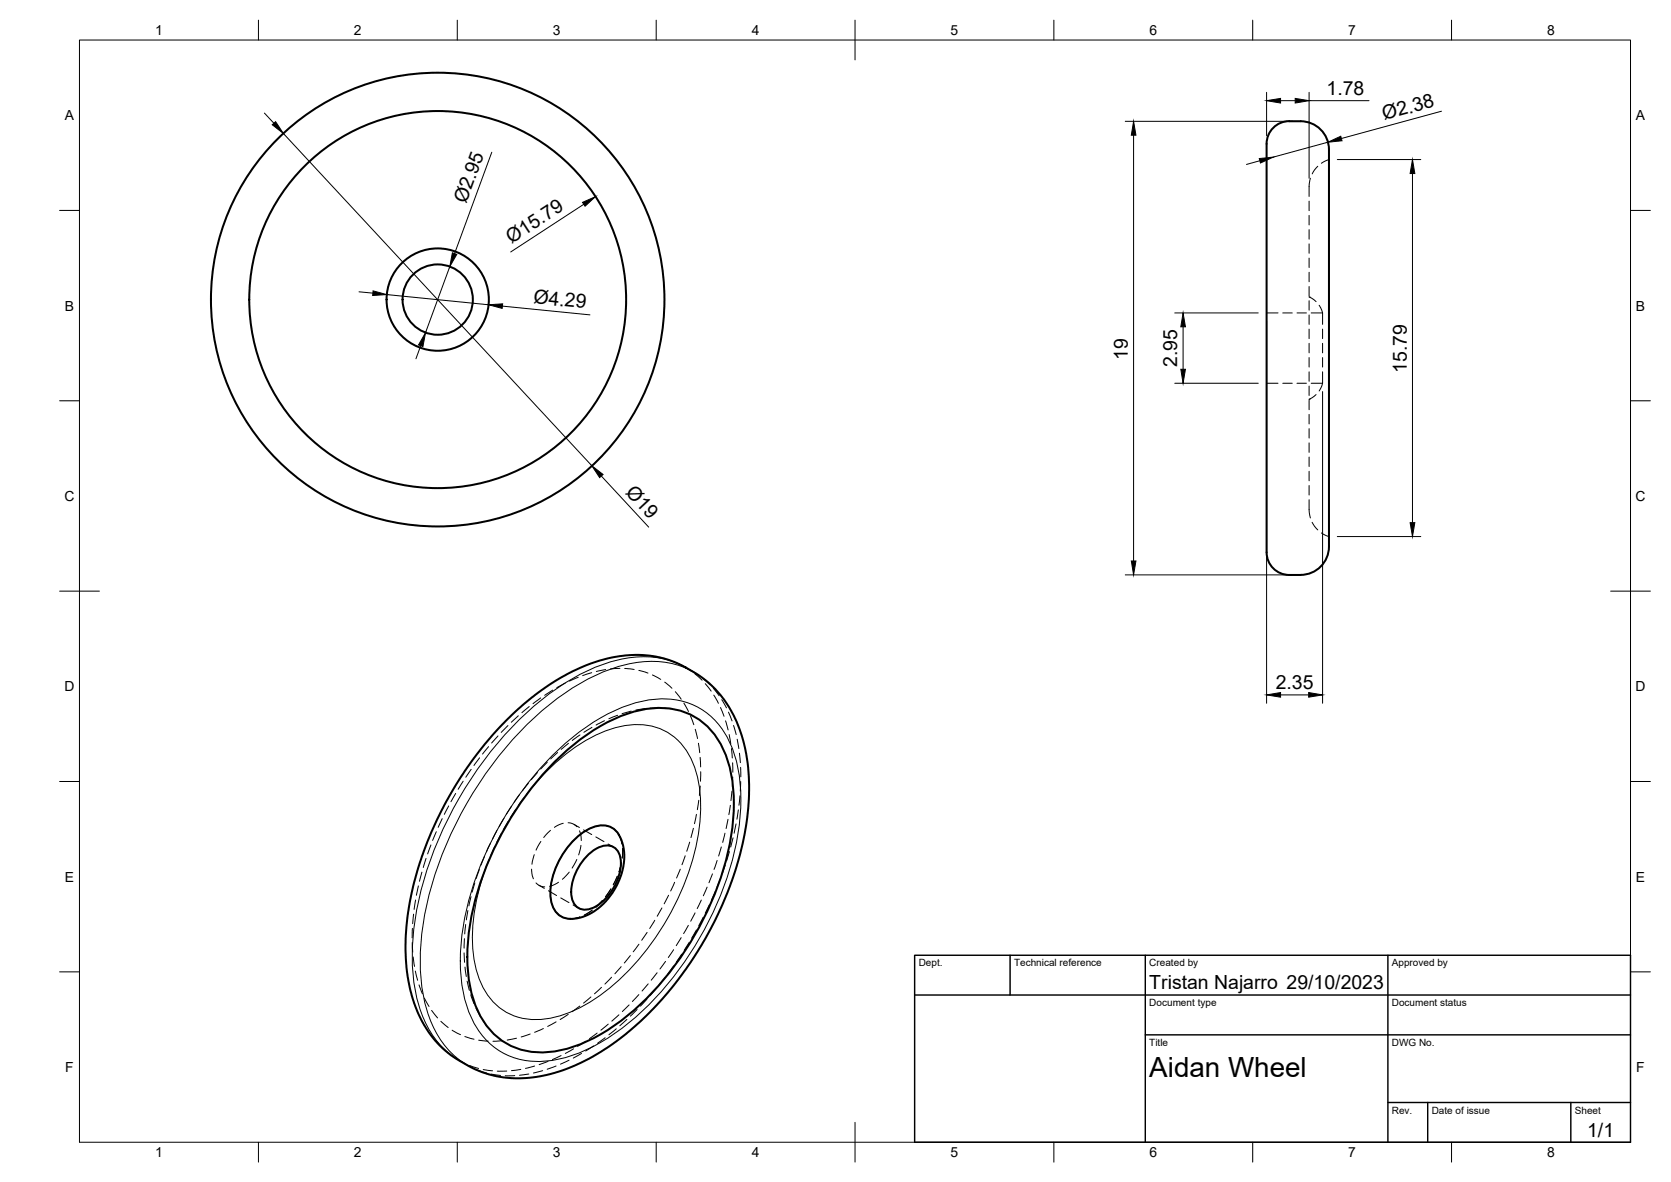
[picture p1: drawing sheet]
<svg xmlns="http://www.w3.org/2000/svg" width="420mm" height="297mm" viewBox="0 0 420 297" stroke-linecap="round" stroke-linejoin="round" font-family="sans-serif">
<!-- layer: Visible -->
<g fill="none" stroke="#000" stroke-width=".51">
<path d="M324.2 30.5h2.8M324.2 30.4a6.1 6.1 0 0 0-5.7 7.3v93.1a55.5 55.5 0 0 0 .3 9.8 5.7 5.7 0 0 0 5.4 3.9h2.8M327 30.5a7.4 7.4 0 0 1 7.2 8.6v90.1a60.5 60.5 0 0 1-.3 10.2 7.1 7.1 0 0 1-6.9 5.1M127.2 181.2l4.1-3.9 3.3-2.7a44.3 44.3 0 0 1 24.1-10h3l3.2 .4 2.8 .7 2.8 1 4.6 2.6 1.8 1.3 2.5 2.1 2 2.3a37.1 37.1 0 0 1 6.9 24.1l-.2 4.1-.5 4.1-.9 4.9-1.5 5.5-1.6 4.9-2 4.8-4.1 8.3-5 7.8-3.5 4.7-2.6 2.9-5.7 5.9-3.3 2.8-3.9 2.9a40.7 40.7 0 0 1-24.9 8.2l-4.3-.6-4.5-1.5-5.5-3-3.6-2.9a31.6 31.6 0 0 1-8.5-20.3 71.6 71.6 0 0 1 7.1-35.4l3-6 4.5-7.4 5.2-6.9zM140 190.9a44.1 44.1 0 0 1 22-12.6 17.5 17.5 0 0 1 20.7 11.9 44.4 44.4 0 0 1 0 25.5 77.4 77.4 0 0 1-27.1 41.3 34.6 34.6 0 0 1-19.6 7.5 17.2 17.2 0 0 1-16.6-12.4 44.4 44.4 0 0 1 0-25.4 79.4 79.4 0 0 1 20.6-35.8zM147.4 215.3a6.4 6.4 0 0 1 6.6-2.6 4.2 4.2 0 0 1 2.1 4.2 13.5 13.5 0 0 1-7.2 11.3 3.5 3.5 0 0 1-5.2-3 13.3 13.3 0 0 1 3.7-9.9zM155.6 209.7a5 5 0 0 0-6.4-1.9 18.9 18.9 0 0 0-10.2 12.5 10.5 10.5 0 0 0 .6 8.7 5.7 5.7 0 0 0 6 1.7l2.4-.9 2.2-1.4 2.2-2 1.6-2 1.3-2.2 1.2-3.4 .5-2.7-.1-2.5a10.1 10.1 0 0 0-1.3-3.9"/>
<circle cx="110.1" cy="75.3" r="8.8"/>
<circle cx="110.1" cy="75.3" r="12.9"/>
<circle cx="110.1" cy="75.3" r="47.4"/>
<circle cx="110.1" cy="75.3" r="57"/>
</g>
<!-- layer: Hidden -->
<g fill="none" stroke="#000" stroke-width=".25">
<path d="M329.2 57.7v2.4M329.2 54.1v2.4M329.2 50.6v2.3M329.5 44.8l-.3 1.4v3.2M331.3 41.8l-1.4 1.9M334.2 40.1l-1.9 .9M318.5 78.6h2.9M322.5 78.6h2.4M326.1 78.6h2.4M329.2 79.1v2.4M329.2 75.6v2.3M329.2 72v2.4"/>
<path d="M329.2 68.4v2.4M329.2 64.9v2.3M329.2 61.3v2.4M329.2 74.6h.1M329.2 74.6l1.7 1.2M329.7 78.6h2.8M331.7 76.7l.8 1.9M332.5 78.6v2.9M318.5 96.3h2.9M322.5 96.3h2.4M326.1 96.3h2.4M329.2 97v2.4"/>
<path d="M329.2 93.4v2.4M329.2 89.9v2.4M329.2 86.3v2.4M329.2 82.7v2.4M329.7 96.3h2.8M330.9 99.2l-1.7 1.1M332.5 93.4v2.9M332.5 89.9v2.4M332.5 86.3v2.4M332.5 82.7v2.4M332.5 96.3l-.8 1.9M329.2 118.4v2.4"/>
<path d="M329.2 114.9v2.3M329.2 111.3v2.4M329.2 107.7v2.4M329.2 104.1v2.4M329.2 100.6v2.4M329.2 100.3h.1M329.2 125.6v3.2l.3 1.4M329.2 122v2.4M329.9 131.3l1.4 1.9M332.3 133.9l1.9 1M155.3 179.8l-2.2 .8M158.7 178.7l-2.3 .7"/>
<path d="M162.2 178.1l-2.3 .3M165.8 177.9l-2.4 .1M167 177.9l1.8 .2M130.6 199.7l-1.3 1.9M132.8 196.9l-1.4 1.8M135.1 194.1l-1.5 1.8M137.6 191.5l-1.6 1.8M140.2 189.1l-1.7 1.6M142.9 186.8l-1.8 1.5M145.8 184.7l-1.9 1.4M148.8 182.8l-2 1.2M152 181.1l-2.1 1.1"/>
<path d="M120.5 218.5l-.8 2.3M121.8 215.2l-.9 2.2M123.3 211.9l-1 2.2M124.9 208.7l-1.1 2.1M126.7 205.6l-1.2 2.1M128.6 202.6l-1.3 2M133.7 218.4l.4 2.4M134.3 214.8l-.5 2.4M136 211.5l-1.2 2.1M138.4 208.7l-1.7 1.8M141.6 206.9l-2.2 1M142.9 206.8l1 .2 1.2 .8"/>
<path d="M143.1 219.2l-1.7 1.8M144.3 207.2l1.4 .7M145 216l-1.2 2.2M145.7 208.8l.3 1.1 .2 1.3M146.1 212.4l-.6 2.4M146.7 208.5l2.1 1.2M149.8 210.3l2.1 1.2M152.9 212.1l1.4 .8M155.6 209.7l.8 2.4M156.3 216.8l-.7 2.3M156.5 213.2l-.1 2.4M116.7 239.5l.1 2.3"/>
<path d="M116.8 235.9l-.1 2.4M117.1 232.3l-.3 2.4M117.6 228.8l-.3 2.4M118.4 225.3l-.5 2.4M119.4 221.9l-.7 2.3M134.8 221.9l.9 .7 1.3 .3M135.5 222.5l1.4 .8M137.9 223.8l2.1 1.3M140.4 221.7l-2.2 1M141 225.6l2.1 1.2M144.1 227.4l1.4 .8M145.8 230.4l-2.4 .5"/>
<path d="M148.9 228.7l-2 1.3M151.5 226.3l-1.7 1.7M153.6 223.4l-1.3 1.9M155.2 220.2l-1 2.2M116.9 243l.3 2.4M117.5 246.6l.5 2.3M118.4 250l.8 2.3M119.7 253.3l1.1 2.1M121.4 256.5l1.3 1.7"/>
</g>
<!-- layer: Hidden Narrow -->
<g fill="none" stroke="#000" stroke-width=".25">
<path d="M130.3 179.9l-1.7 1.6M133.1 177.6l-1.9 1.5M136 175.4l-2 1.4M139 173.4l-2.1 1.3M142.1 171.7l-2.1 1.1M145.4 170.2l-2.2 1M148.8 169l-2.3 .8M152.3 168.3l-2.4 .4M155.9 168l-2.4 .1M157.1 168l2.3 .2M160.6 168.5l2.3 .6M164 169.6l2.1 1.1"/>
<path d="M167.1 171.4l1.9 1.6M169.8 173.8l1.5 1.9M172 176.7l1.1 2.1M172.4 167.7l1.4 .9M173.6 179.9l.9 2.2M174.4 168.9l1.4 .9M174.8 169.4l1.7 1.5M176.8 170.5l1.7 1.6M177.3 171.8l1.5 1.9M179.4 173l1.4 1.8M179.5 174.7l1.1 2M181.2 177.8l.9 2.2"/>
<path d="M181.5 175.8l1.2 2.1M183.2 179l.9 2.2M114.6 199.4l-1.2 2.1M116.5 196.3l-1.3 2.1M118.5 193.3l-1.4 2M120.6 190.4l-1.4 2M122.9 187.6l-1.6 1.9M125.2 184.9l-1.6 1.8M127.7 182.3l-1.7 1.8M133.7 198l-1.3 1.6M174.8 183.3l.6 2.3M175.6 186.8l.3 2.4"/>
<path d="M176 190.3l.2 2.4M176.1 197.5l-.2 2.4M176.2 193.9l-.1 2.4M182.4 181.2l.7 2.2M183.3 184.6l.4 2.4M183.9 188.1l.2 2.4M184 198.8l-.2 2.4M184.2 191.7l.1 2.4M184.2 195.2l-.1 2.4M184.4 182.3l.7 2.3M185.4 185.8l.4 2.3M185.9 189.3l.3 2.4"/>
<path d="M186.1 200l-.3 2.4M186.2 192.8l.1 2.4M186.2 196.4l-.1 2.4M106.1 219.2l-.6 2.3M107.1 215.7l-.7 2.3M108.4 212.3l-.9 2.3M109.7 209l-.9 2.2M111.2 205.7l-1 2.2M112.8 202.5l-1.1 2.1M123 216l-.7 1.8M124.4 212.8l-1 2.1M126 209.6l-1.1 2.1"/>
<path d="M127.7 206.4l-1.1 2.1M129.7 203.4l-1.3 2M131.7 200.5l-1.4 1.9M155.6 209.8l.8 2.3M156.3 216.8l-.7 2.3M156.5 213.2l-.1 2.4M171 218.4l-.9 2.2M172.3 215.1l-.8 2.2M173.4 211.6l-.7 2.3M174.3 208.2l-.6 2.3M175.1 204.6l-.5 2.4M175.7 201.1l-.4 2.4"/>
<path d="M179.1 219.6l-.8 2.2M180.3 216.2l-.8 2.3M181.4 212.8l-.7 2.3M182.3 209.4l-.6 2.3M182.4 217.4l-.8 2.3M183 205.9l-.4 2.3M183.4 214l-.7 2.3M183.6 202.4l-.3 2.3M184.3 210.6l-.6 2.3M185.1 207.1l-.5 2.3M185.7 203.5l-.4 2.4M103.7 236.9l.1 2.4"/>
<path d="M103.7 233.3l-.1 2.4M104 229.7l-.2 2.4M104.5 226.2l-.4 2.3M105.2 222.6l-.5 2.4M145.8 230.4l-2.3 .5M148.9 228.7l-2 1.3M151.5 226.3l-1.7 1.7M153.6 223.4l-1.3 1.9M155.2 220.2l-1 2.2M160.7 237.3l-1.5 1.9M162.7 234.3l-1.3 2M164.6 231.3l-1.2 2"/>
<path d="M166.4 228.2l-1.2 2.1M168.1 225l-1.1 2.1M169.4 238.7l-1.4 1.9M169.6 221.7l-1 2.2M171.3 235.6l-1.3 2M171.4 239.8l-1.3 2M173.1 232.5l-1.2 2.1M173.3 236.8l-1.3 2M174.8 229.4l-1.1 2.1M175.1 233.7l-1.2 2.1M176.3 226.2l-1 2.1M176.8 230.6l-1.1 2.1"/>
<path d="M177.8 222.9l-1 2.2M178.4 227.4l-1.1 2.1M179.8 224.1l-.9 2.2M181.1 220.8l-.8 2.2M103.9 240.5l.3 2.4M104.4 244l.6 2.3M105.4 247.5l.8 2.2M106.7 250.8l1.2 2.1M108.5 253.9l1.5 1.9M110.8 256.7l1.9 1.5M113.7 258.9l2.1 1.1M133.3 259.8l-2.3 .8"/>
<path d="M136.6 258.5l-2.2 .9M139.8 256.8l-2.1 1.1M142.9 254.9l-2.1 1.3M145.8 252.8l-1.9 1.4M148.6 250.5l-1.9 1.6M150.1 259.6l-1.9 1.4M151.2 248.1l-1.7 1.7M152.9 257.4l-1.8 1.5M153.8 245.6l-1.7 1.7M155 258.5l-1.9 1.5M155.6 255l-1.8 1.6M156.2 242.9l-1.6 1.8"/>
<path d="M157.6 256.2l-1.7 1.6M158.2 252.5l-1.7 1.7M158.5 240.1l-1.5 1.9M160.2 253.7l-1.7 1.7M160.6 249.9l-1.6 1.8M162.6 251.1l-1.6 1.7M163 247.3l-1.6 1.8M165 248.4l-1.6 1.8M165.2 244.5l-1.5 1.8M167.2 245.6l-1.4 1.9M167.3 241.6l-1.4 1.9M169.4 242.7l-1.4 2"/>
<path d="M115.5 266.5l1.5 .8M116.9 260.5l2.3 .7M117.5 267.7l1.5 .8M118.1 267.8l2.2 .7M120.1 268.9l2.2 .8M120.4 261.4l2.3 .2M121.5 268.8l2.3 .3M123.5 269.9l2.4 .4M126.3 261.5l-2.3 .2M127.4 269.2h-2.4M129.4 270.3h-2.4M129.9 260.9l-2.4 .5"/>
<path d="M131 268.7l-2.4 .4M133 269.9l-2.4 .3M134.4 267.9l-2.3 .6M136.4 269.1l-2.3 .5M137.8 266.7l-2.2 .9M139.8 267.9l-2.2 .8M141.1 265.3l-2.2 1M143.1 266.4l-2.2 1M144.2 263.6l-2.1 1.1M146.2 264.7l-2.1 1.2M147.2 261.7l-2 1.3M149.2 262.8l-1.9 1.3"/>
<path d="M152.2 260.8l-2 1.4"/>
</g>
<!-- layer: Visible Narrow -->
<path d="M172.4 167.7a23.5 23.5 0 0 0-18.3-1.5 58.4 58.4 0 0 0-25.4 16.5 94 94 0 0 0-24.3 48.4 46.8 46.8 0 0 0 2.2 25.1 21.6 21.6 0 0 0 8.9 10.3M174.4 168.9a23.5 23.5 0 0 0-18.3-1.6 58.4 58.4 0 0 0-25.4 16.6 94 94 0 0 0-24.3 48.4 46.8 46.8 0 0 0 2.2 25.1 21.6 21.6 0 0 0 8.9 10.3M133.7 198a46.6 46.6 0 0 1 18.9-14.4 17.9 17.9 0 0 1 15.2 .4 17.5 17.5 0 0 1 7.9 12.8 48.9 48.9 0 0 1-4.3 26.9 63.3 63.3 0 0 1-21.8 27.3 27.2 27.2 0 0 1-16.1 5.2 14.8 14.8 0 0 1-13.3-11 38.9 38.9 0 0 1 .4-22.2l1.7-5.2M139.4 189.3a49.7 49.7 0 0 1 21-12.8 19.2 19.2 0 0 1 18.5 3.7 24.4 24.4 0 0 1 7.1 15.3 61.5 61.5 0 0 1-5.7 31.6 77.8 77.8 0 0 1-26.9 33.4 33.8 33.8 0 0 1-18.2 6.3 18.1 18.1 0 0 1-17.5-13 43.8 43.8 0 0 1-.7-23.9 83 83 0 0 1 22.4-40.6zM155.6 209.8a4.9 4.9 0 0 0-6.4-2 18.8 18.8 0 0 0-10.2 12.5 10.4 10.4 0 0 0 .7 8.7 4.5 4.5 0 0 0 3.8 1.9" fill="none" stroke="#000" stroke-width=".25"/>
<!-- layer: BORDER -->
<g fill="none" stroke="#000" stroke-width=".25">
<path d="M20 10.1h390v276.9h-390zM65 5.1v5M115 5.1v5M165 5.1v5M215 5.1v10M265 5.1v5M315 5.1v5M365 5.1v5M15 52.9h5M410 52.9h5M15 100.7h5M410 100.7h5"/>
<path d="M15 148.6h10M405 148.6h10M15 196.4h5M410 196.4h5M15 244.2h5M410 244.2h5M65 287v5M115 287v5M165 287v5M215 282.1v9.9M265 287v5M315 287v5"/>
<path d="M365 287v5"/>
</g>
<!-- layer: TITLEBLOCK -->
<path d="M230 240.1h180v46.9h-180zM230 250h180M254 240.1v9.9M288 240.1v46.9M349 240.1v46.9M288 260.1h122M349 277.1h61M359 277.1v9.9M395 277.1v9.9" fill="none" stroke="#000" stroke-width=".36"/>
<!-- layer: FD_Dimensions -->
<g fill="none" stroke="#000" stroke-width=".25">
<path d="M66.5 28.4l2.4 2.6M71.2 33.5l77.6 83.6M123.7 38.3l-9.4 25.4M282.9 30.5h42M285 34v107M318.5 23.2v10.9M322 25.3h3.7M329.2 23.2v21.6M329.2 25.3h15M333.9 35.7l-13.7 3.8M362.5 27.9l-25.2 6.9M146.8 51.3l-18.4 12"/>
<path d="M316.8 40.4l-3.4 .9M336.3 40.1h21M355.2 43.6v87.7M90.3 73.3l3.5 .4M97.2 74l25.6 2.6M113.1 67l-6.1 16.6M126.3 76.9l22 2.2M295.4 78.6h21M105.8 86.9l-1.2 3.3M295.4 96.3h21M297.5 82.1v10.7M318.5 80.7v96"/>
<path d="M332.5 98.4v78.3M151.2 119.6l11.9 12.9M336.3 134.8h21M282.9 144.5h42M322 174.6h7.1"/>
</g>
<g fill="#000" stroke="#000" stroke-width=".25">
<path d="M68.5 31.4l.8-.8 1.9 2.9zM285 30.5l.6 3.5h-1.1zM316.6 39.8l3.6-.3-3.3 1.5zM318.5 25.3l3.5-.6v1.2zM325.7 24.7l3.5 .6-3.5 .6zM333.9 35.7l3.2-1.5 .3 1.2zM146.5 50.8l3.2-1.4-2.6 2.4zM355.2 40.1l.5 3.5h-1.1zM93.8 73.1l3.4 .9-3.5 .3zM113.7 63.5l1.2 .4-1.8 3.1zM122.8 76.6l3.6-.2-.1 1.1zM107 83.6l-.7 3.5-1.1-.4z"/>
<path d="M297.5 78.6l.6 3.5h-1.2zM296.9 92.8h1.2l-.6 3.5zM148.8 117.1l2.8 2.1-.8 .8zM354.6 131.3h1.1l-.5 3.5zM284.5 141h1.1l-.6 3.5zM318.5 174.6l3.5-.6v1.2zM329.1 174l3.4 .6-3.4 .6z"/>
</g>
<text font-size="7" x="289" y="270.6">Aidan Wheel</text>
<g font-size="4.9">
<text x="333.5" y="23.8">1.78</text>
<text x="348.1" y="30.3" transform="rotate(-15 348.1 30.3)">Ø2.38</text>
<text x="117.2" y="51.4" transform="rotate(-70 117.2 51.4)">Ø2.95</text>
<text x="128.6" y="61.4" transform="rotate(-33 128.6 61.4)">Ø15.79</text>
<text x="134" y="76.1" transform="rotate(6 134 76.1)">Ø4.29</text>
<text x="283.6" y="90.3" transform="rotate(-90 283.6 90.3)">19</text>
<text x="296" y="92.2" transform="rotate(-90 296 92.2)">2.95</text>
<text x="353.7" y="93.8" transform="rotate(-90 353.7 93.8)">15.79</text>
<text x="157.1" y="123.8" transform="rotate(47 157.1 123.8)">Ø19</text>
<text x="320.8" y="173.2">2.35</text>
<text x="289" y="248.5">Tristan Najarro 29/10/2023</text>
<text x="399.1" y="285.7">1/1</text>
</g>
<g font-size="3.5">
<text x="39" y="8.8">1</text>
<text x="89" y="8.8">2</text>
<text x="139" y="8.8">3</text>
<text x="189" y="8.8">4</text>
<text x="239" y="8.8">5</text>
<text x="289" y="8.8">6</text>
<text x="339" y="8.8">7</text>
<text x="389" y="8.8">8</text>
<text x="16.3" y="30.2">A</text>
<text x="411.3" y="30.2">A</text>
<text x="16.3" y="78">B</text>
<text x="411.3" y="78">B</text>
<text x="16.2" y="125.9">C</text>
<text x="411.2" y="125.9">C</text>
<text x="16.2" y="173.7">D</text>
<text x="411.2" y="173.7">D</text>
<text x="16.3" y="221.6">E</text>
<text x="411.3" y="221.6">E</text>
<text x="16.4" y="269.4">F</text>
<text x="411.4" y="269.4">F</text>
<text x="39" y="290.8">1</text>
<text x="89" y="290.8">2</text>
<text x="139" y="290.8">3</text>
<text x="189" y="290.8">4</text>
<text x="239" y="290.8">5</text>
<text x="289" y="290.8">6</text>
<text x="339" y="290.8">7</text>
<text x="389" y="290.8">8</text>
</g>
<g font-size="2.5">
<text x="231" y="242.9">Dept.</text>
<text x="255" y="242.9">Technical reference</text>
<text x="289" y="242.9">Created by</text>
<text x="350" y="242.9">Approved by</text>
<text x="289" y="252.8">Document type</text>
<text x="350" y="252.8">Document status</text>
<text x="289" y="262.9">Title</text>
<text x="350" y="262.9">DWG No.</text>
<text x="350" y="279.9">Rev.</text>
<text x="360" y="279.9">Date of issue</text>
<text x="396" y="279.9">Sheet</text>
</g>
</svg>
